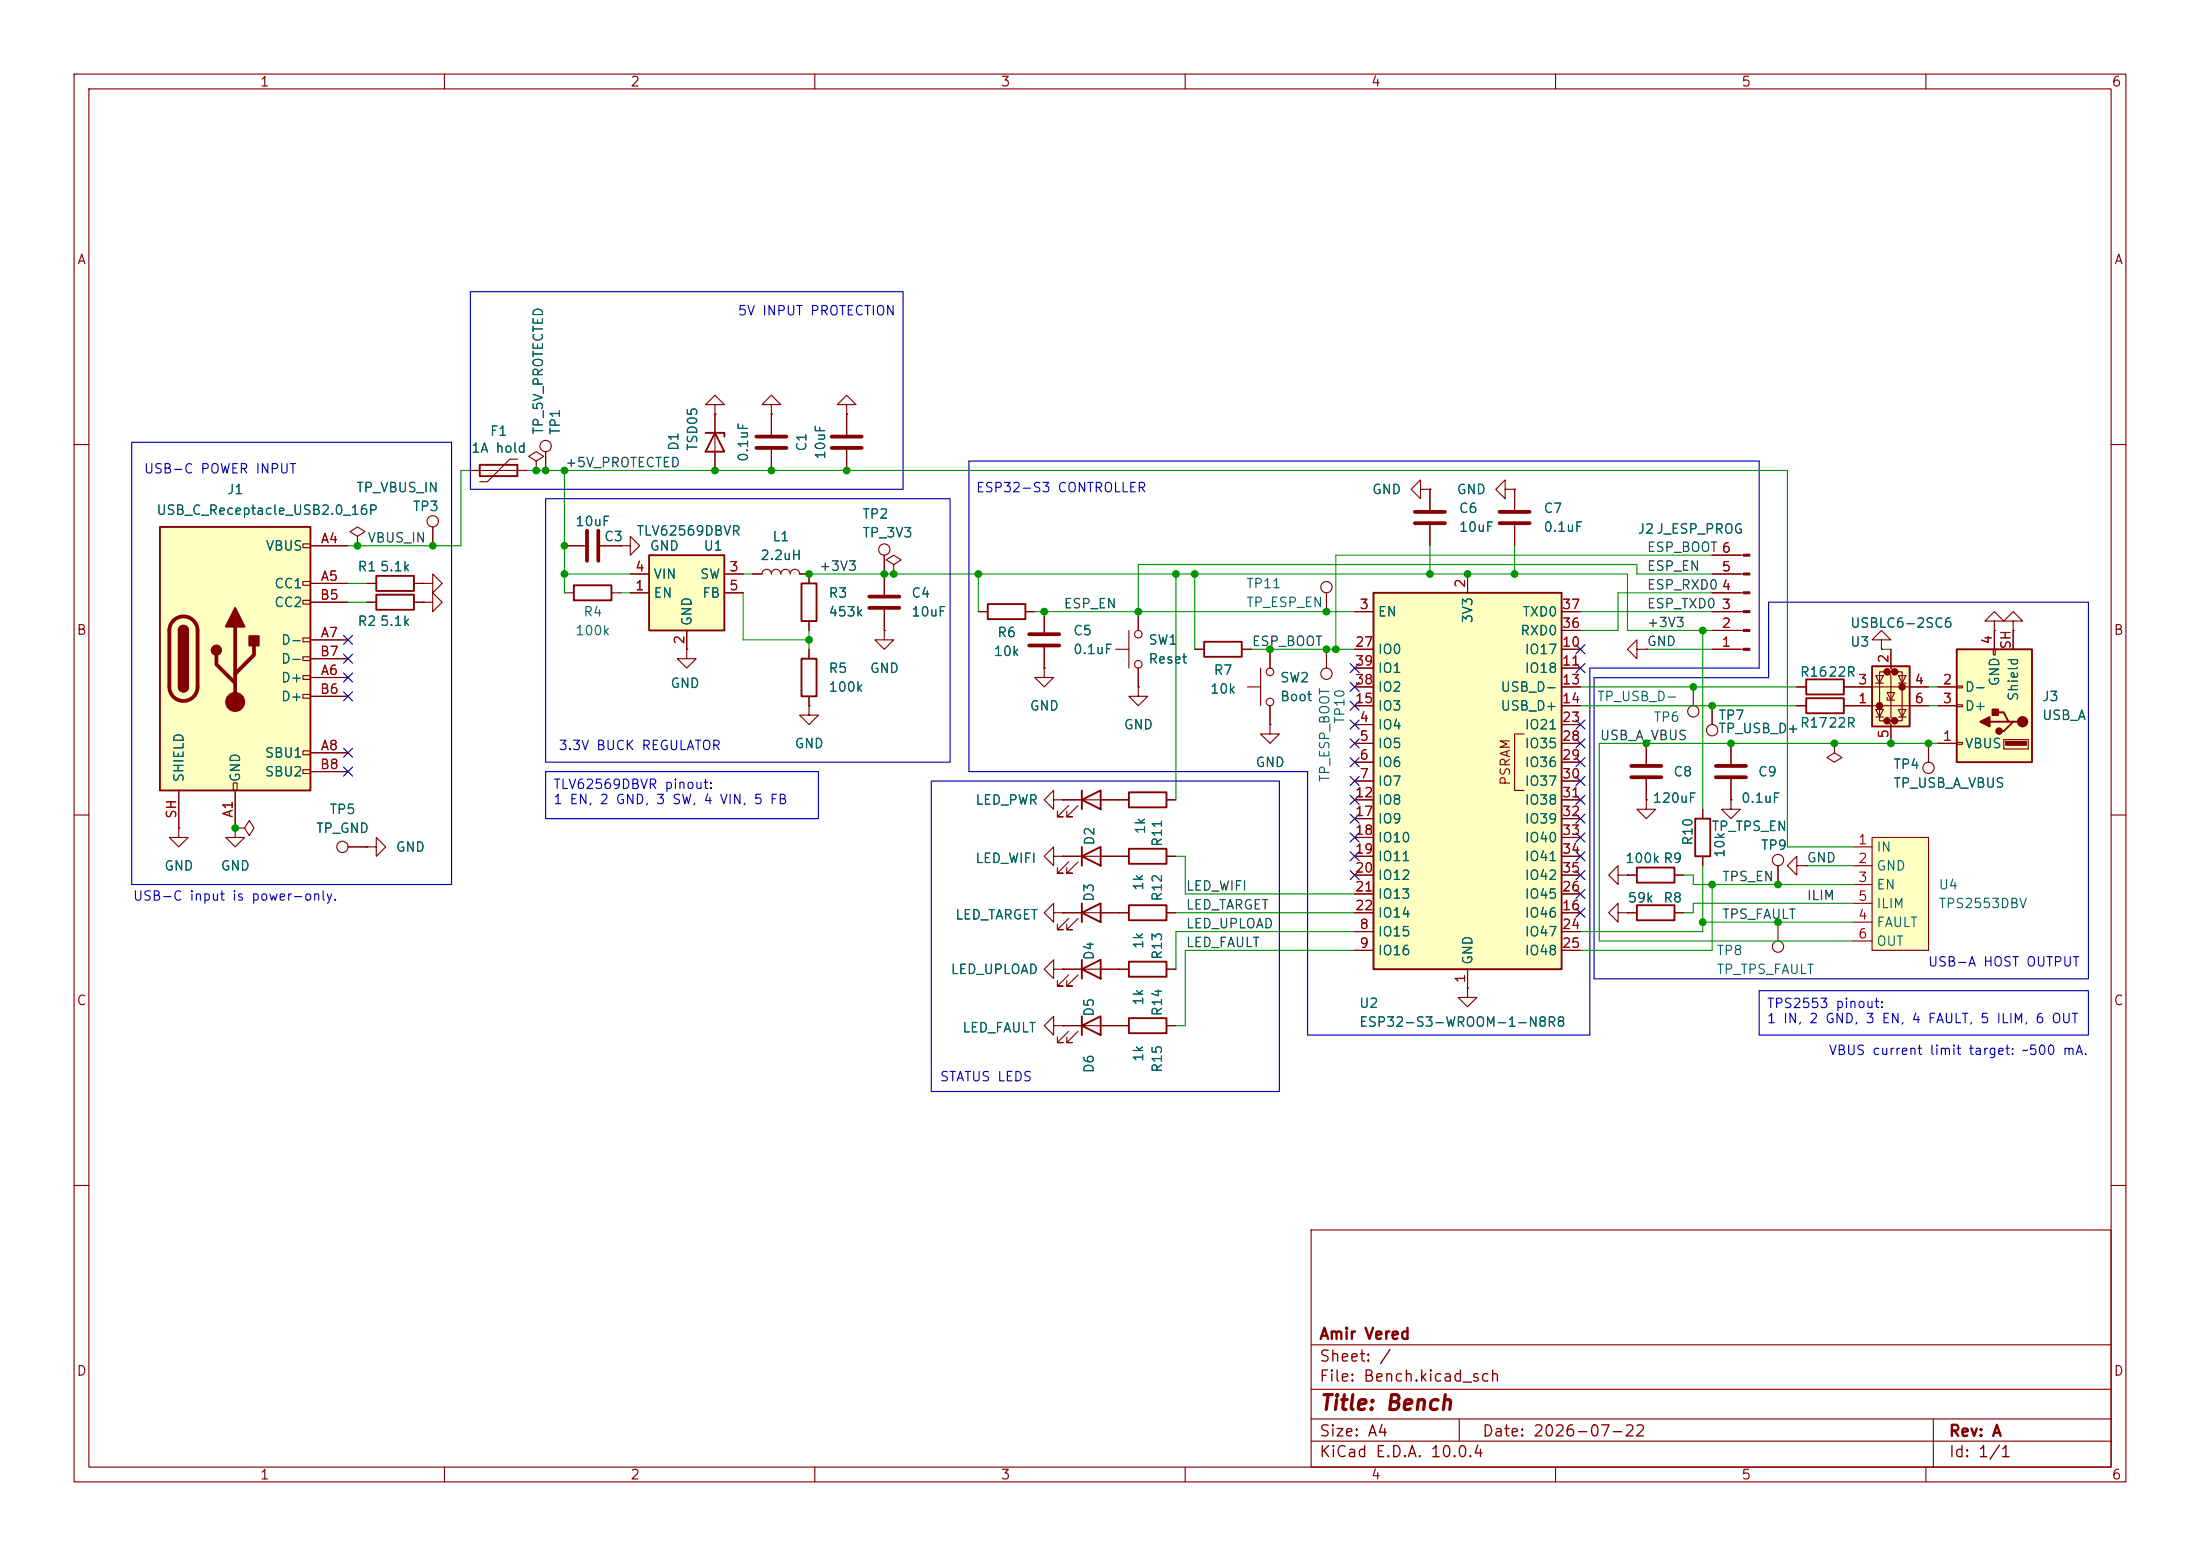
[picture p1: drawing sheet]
<svg xmlns="http://www.w3.org/2000/svg" width="297mm" height="210mm" viewBox="0 0 297 210" stroke-linecap="round" stroke-linejoin="round" font-family="sans-serif">
<g fill="none" stroke="#840000" stroke-width=".15">
<path d="M10 10h277v190h-277zM12 12h273v186h-273zM60 10v2M110 10v2M160 10v2M210 10v2M260 10v2M10 60h2M193 66v2.8M193 70.9v2.8M285 60h2M168.4 92.7h1.8"/>
<path d="M170.2 90.2v5.1M171.4 87.6v2.6M171.4 95.3v2.5M10 110h2M285 110h2M10 160h2M177 166h108v32h-108zM285 160h2M60 198v2M110 198v2M160 198v2M177 194.5h108"/>
<path d="M177 191.5h108M177 187.5h108M177 181.5h108M197 191.5v3M210 198v2M260 198v2M261 191.5v6.5"/>
<circle cx="171.5" cy="94.7" r=".51"/>
<circle cx="171.5" cy="90.7" r=".51"/>
</g>
<path d="M191 69.1h4.1M191 70.6h4.1" fill="none" stroke="#840000" stroke-width=".51"/>
<path d="M264.2 87.6h10.1v15.3h-10.1z" fill="#ffffc2"/>
<path d="M108.2 78.7h2v5.1h-2zM108.2 88.9h2v5.1h-2zM264.2 87.6h10.1v15.3h-10.1zM268.6 97.4h2.5M269.2 96.1h1.3l.6 1.3h.7M272.4 97.4h-.6l-1.3 1.3h-.6" fill="none" stroke="#840000" stroke-width=".25"/>
<g fill="#840000" stroke="#840000" stroke-width=".25">
<path d="M269 95.8h.7v.7h-.7z"/>
<path d="M267.3 97.4l1.3-.6v1.2z"/>
<circle cx="273" cy="97.4" r=".63"/>
<circle cx="269.9" cy="98.7" r=".38"/>
</g>
<path d="M270.8 100.1h2.8v.5h-2.8z" fill="#840000" stroke="#840000" stroke-width=".15"/>
<g fill="none" stroke="#840000" stroke-width=".15">
<path d="M101.6 77.5h1.3a.64 .64 0 0 1 .6-.7 .64 .64 0 0 1 .6 .7 .64 .64 0 0 1 .7-.7 .64 .64 0 0 1 .6 .7 .64 .64 0 0 1 .6-.7 .64 .64 0 0 1 .7 .7 .64 .64 0 0 1 .6-.7 .64 .64 0 0 1 .6 .7h1.3v1.2M120.6 76.2l1.1-.6-1.1-.7-1 .7 1 .6v1.3M120.6 77.5h.1M109.2 95.3v1.2h1.3l-1.3 1.3-1.3-1.3h1.3M109.2 95.3h.1M109.2 83.8v1.3M109.2 87.6v1.3M109.2 94v1.3M261.6 92.7h2.6M261.6 95.3h2.6M264.2 95.1h.7v.3h-.7zM264.2 92.6h.7v.2h-.7z"/>
<path d="M269.1 87.6h.3v.8h-.3zM269.2 85.1v2.5M270.5 99.8h3.3v1.3h-3.3zM271.8 85.1v2.5M261.6 100.3h2.6M264.2 100.2h.7v.3h-.7zM198.1 133.4v1.2h1.3l-1.3 1.3-1.3-1.3h1.3M198.1 133.4h.1"/>
</g>
<path d="M185.4 80h25.4v50.8h-25.4z" fill="#ffffc2"/>
<path d="M185.4 80h25.4v50.8h-25.4zM152.4 122.2h5.1v2h-5.1zM152.4 129.8h5.1v2h-5.1z" fill="none" stroke="#840000" stroke-width=".25"/>
<g fill="none" stroke="#840000" stroke-width=".15">
<path d="M57.1 78.7h1.3v-1.2l1.3 1.2-1.3 1.3v-1.3M57.1 78.7h.1M58.4 71.1v2.6M119.4 74.9v5.4M198.1 77.5v2.5M57.1 81.3h1.3v-1.3l1.3 1.3-1.3 1.3v-1.3M57.1 81.3h.1M119.4 85.1v1.3h1.2l-1.2 1.2-1.3-1.2h1.3M119.4 85.1h.1M119.4 82.3v2.8M182.9 82.6h2.5M182.9 97.8h2.5"/>
<path d="M182.9 87.6h2.5M182.9 90.2h2.5M182.9 92.7h2.5M182.9 95.3h2.5M205.7 99.1h-1.2v7.6h1.2M210.8 82.6h2.6M210.8 97.8h2.6M210.8 87.6h2.6M210.8 90.2h2.6M210.8 92.7h2.6M210.8 95.3h2.6M210.8 85.1h2.6"/>
<path d="M182.9 100.3h2.5M182.9 102.9h2.5M182.9 105.4h2.5M182.9 108h2.5M182.9 110.5h2.5M182.9 113h2.5M182.9 115.6h2.5M182.9 118.1h2.5M210.8 100.3h2.6M210.8 102.9h2.6M210.8 105.4h2.6M210.8 108h2.6"/>
<path d="M210.8 110.5h2.6M210.8 113h2.6M210.8 115.6h2.6M210.8 118.1h2.6M151.1 123.2h1.3M151.1 130.8h1.3M157.5 123.2h1.2M157.5 130.8h1.2M182.9 125.7h2.5M182.9 128.3h2.5M182.9 123.2h2.5M182.9 120.7h2.5"/>
<path d="M198.1 130.8v2.6M210.8 125.7h2.6M210.8 128.3h2.6M210.8 123.2h2.6M210.8 120.7h2.6"/>
<circle cx="58.4" cy="70.4" r=".76"/>
<circle cx="119.4" cy="74.2" r=".76"/>
</g>
<path d="M117.3 80.5h4.1M117.3 82h4.1" fill="none" stroke="#840000" stroke-width=".51"/>
<path d="M87.6 74.9h10.2v10.2h-10.2z" fill="#ffffc2"/>
<path d="M50.8 77.7h5.1v2.1h-5.1zM77.5 79h5v2h-5zM87.6 74.9h10.2v10.2h-10.2zM50.8 80.3h5.1v2h-5.1z" fill="none" stroke="#840000" stroke-width=".25"/>
<g fill="none" stroke="#840000" stroke-width=".15">
<path d="M48.3 72.4l1-.6-1-.7-1.1 .7 1.1 .6v1.3M48.3 73.7h.1M49.5 78.7h1.3M55.9 78.7h1.2M76.2 73.7h2.8M81 73.7h2.8M85.1 77.5h2.5M97.8 77.5h2.5M49.5 81.3h1.3M55.9 81.3h1.2M76.2 80h1.3M82.5 80h1.3"/>
<path d="M85.1 80h2.5M92.7 87.6v1.3h1.3l-1.3 1.3-1.3-1.3h1.3M92.7 87.6h.1M92.7 85.1v2.5M97.8 80h2.5M49.5 114.3h1.3v-1.3l1.3 1.3-1.3 1.3v-1.3M49.5 114.3h.1"/>
</g>
<path d="M79.2 71.6v4.1M80.8 71.6v4.1" fill="none" stroke="#840000" stroke-width=".51"/>
<path d="M21.6 71.1h20.3v35.6h-20.3z" fill="#ffffc2"/>
<g fill="none" stroke="#840000" stroke-width=".15">
<path d="M96.5 54.6h1.3l-1.3-1.3-1.3 1.3h1.3v1.3M96.5 55.9h.1M96.5 55.9v7.6M104.1 54.6h1.3l-1.3-1.3-1.2 1.3h1.2v1.3M104.1 55.9h.1M104.1 55.9v2.8M114.3 54.6h1.3l-1.3-1.3-1.3 1.3h1.3v1.3M114.3 55.9h.1M114.3 55.9v2.8M40.9 73.4h1v.5h-1zM40.9 78.5h1v.5h-1zM41.9 73.7h5.1"/>
<path d="M41.9 78.7h5.1M63.5 63.5h7.6M69.8 62h-1l-3 3h-1M72.4 62.2l1-.6-1-.6-1 .6 1 .6v1.3M72.4 63.5h.1M73.7 61v2.5M83.8 73.7h1.3v-1.3l1.3 1.3-1.3 1.2v-1.2M83.8 73.7h.1M104.1 60.7v2.8M114.3 60.7v2.8M40.9 81h1v.5h-1zM40.9 86.1h1v.5h-1z"/>
<path d="M40.9 88.6h1v.6h-1zM40.9 91.2h1v.5h-1zM40.9 93.7h1v.5h-1zM41.9 91.4h5.1M41.9 86.4h5.1M41.9 81.3h5.1M41.9 94h5.1M41.9 88.9h5.1M221 87.6v-1.2l-1.3 1.2 1.3 1.3v-1.3h1.2M222.2 87.6h.1M228.6 92.7v2.6M231.1 95.3v2.5"/>
<path d="M24.1 111.8v1.2h1.3l-1.3 1.3-1.2-1.3h1.2M24.1 111.8h.1M24.1 106.7v5.1M31.5 105.7h.5v1h-.5zM31.7 111.8h1.3l.7-1.1 .6 1.1-.6 1-.7-1M31.7 111.8h.1M31.7 111.8v1.2h1.3l-1.3 1.3-1.2-1.3h1.2M31.7 106.7v5.1M40.9 101.3h1v.6h-1zM40.9 103.9h1v.5h-1zM41.9 101.6h5.1M41.9 104.1h5.1"/>
<path d="M47 114.3h2.5M218.4 118.1v-1.3l-1.2 1.3 1.2 1.3v-1.3h1.3M219.7 118.1h.1M219.7 118.1h1.3M222.2 108v1.2h1.3l-1.3 1.3-1.2-1.3h1.2M222.2 108h.1M222.2 100.3v2.8M222.2 105.2v2.8M226.1 118.1h1.2M229.9 109.2v1.3M229.9 115.6v1.2M233.7 108v1.2h1.2l-1.2 1.3-1.3-1.3h1.3"/>
<path d="M233.7 108h.1M233.7 100.3v2.8M233.7 105.2v2.8M240 116.8v2.6M242.6 116.8v-1.2l-1.3 1.2 1.3 1.3v-1.3h1.2M243.8 116.8h.1M247.6 100.3v1.3l1.1 .6-1.1 .7-1-.7 1-.6M247.6 100.3h.1M142.2 130.8v-1.3l-1.2 1.3 1.2 1.3v-1.3h1.3M142.2 123.2v-1.3l-1.2 1.3 1.2 1.3v-1.3h1.3M142.2 138.4v-1.2l-1.2 1.2 1.2 1.3v-1.3h1.3M143.5 130.8h.1"/>
<path d="M143.5 123.2h.1M143.5 138.4h.1M143.5 123.2h7.6M143.5 138.4h8.9M143.5 130.8h7.6M144.3 139.2l-1.6 1.5h.8h-.8v-.7M144.3 131.6l-1.6 1.5h.8h-.8v-.8M144.3 124l-1.6 1.5h.8h-.8v-.8M145.5 139.2l-1.5 1.5h.8h-.8v-.7M145.5 131.6l-1.5 1.5h.8h-.8v-.8M145.5 124l-1.5 1.5h.8h-.8v-.8M157.5 138.4h1.2"/>
<path d="M218.4 123.2v-1.3l-1.2 1.3 1.2 1.3v-1.3h1.3M219.7 123.2h.1M219.7 123.2h1.3M226.1 123.2h1.2"/>
<circle cx="73.7" cy="60.2" r=".76"/>
<circle cx="228.6" cy="96" r=".76"/>
<circle cx="231.1" cy="98.6" r=".76"/>
<circle cx="46.2" cy="114.3" r=".76"/>
<circle cx="240" cy="116.1" r=".76"/>
</g>
<g fill="none" stroke="#840000" stroke-width=".25">
<path d="M95.2 58.4h2.6v.5M96.5 58.4l1.3 2.6h-2.6zM21.6 71.1h20.3v35.6h-20.3zM64.8 62.7h5v1.6h-5zM24.1 85.1a.64 .64 0 0 1 .7-.6 .64 .64 0 0 1 .6 .6M24.1 92.7a.64 .64 0 0 0 .7 .6 .64 .64 0 0 0 .6-.6M221 117.1h5.1v2h-5.1zM228.9 110.5h2v5.1h-2zM146 138.4l2.6-1.2v2.5zM146 130.8l2.6-1.3v2.6zM146 123.2l2.6-1.3v2.6zM146 121.9v2.6"/>
<path d="M146 129.5v2.6M146 137.2v2.5M152.4 137.4h5.1v2h-5.1zM221 122.2h5.1v2h-5.1z"/>
</g>
<path d="M102.1 58.9h4.1M112.3 58.9h4M102.1 60.5h4.1M112.3 60.5h4M23.4 83.8a1.9 1.9 0 0 1 2.1-.5 1.9 1.9 0 0 1 1.2 1.8v7.6a1.91 1.91 0 0 1-1.9 1.9 1.91 1.91 0 0 1-1.9-1.9v-7.6a1.9 1.9 0 0 1 .5-1.3zM29.2 88.4v1.3l2.5 2.5M31.7 84.6v10.1M34.3 87.1v1.3l-2.6 2.5M220.2 103.4h4.1M220.2 104.9h4.1M231.6 103.4h4.1M231.6 104.9h4.1" fill="none" stroke="#840000" stroke-width=".51"/>
<g fill="#840000" stroke="#840000" stroke-width=".25">
<path d="M24.1 85.1h1.3v7.6h-1.3z"/>
<path d="M24.3 84.6a.64 .64 0 0 1 .7-.1 .64 .64 0 0 1 .4 .6h-1.3z"/>
<path d="M24.1 92.7h1.3a.64 .64 0 0 1-.6 .6 .64 .64 0 0 1-.7-.6z"/>
<path d="M31.7 82l1.3 2.6h-2.5z"/>
<path d="M33.7 85.9h1.2v1.2h-1.2z"/>
<circle cx="29.2" cy="87.8" r=".63"/>
</g>
<circle cx="31.7" cy="94.7" r="1.27" fill="#840000" stroke="#840000" stroke-width=".15"/>
<path d="M252.7 89.9h5.1v8.1h-5.1z" fill="#ffffc2"/>
<g fill="#840000" stroke="#840000" stroke-width=".51">
<circle cx="253.7" cy="95.2" r=".25"/>
<circle cx="254.8" cy="97.3" r=".25"/>
<circle cx="254.8" cy="90.7" r=".25"/>
<circle cx="255.8" cy="97.3" r=".25"/>
<circle cx="255.8" cy="90.7" r=".25"/>
<circle cx="256.8" cy="92.7" r=".25"/>
</g>
<g fill="none" stroke="#840000" stroke-width=".15">
<path d="M179.1 80v2.6M250.2 95.3h10.1M250.2 92.7h10.1M253.2 95.8h1.1l-.6 1zM253.2 91.2h1.1l-.6 1zM253.2 92.2h1.1M253.2 96.8h1.1M254.8 94.1v.4h1M254.8 93.5h1l-.5 1zM254.8 90.7h-1.1v6.6h1.1M255.3 87.6v2.6l.5 .5h-1l.5 .5v5.6l.5 .5h-1l.5 .5v2.5M255.8 90.7h1v6.6h-1"/>
<path d="M256.3 95.8h1l-.5 1zM256.3 91.2h1l-.5 1zM256.3 92.2h1M256.3 96.8h1M260.3 100.3v2.6"/>
<circle cx="179.1" cy="79.2" r=".76"/>
<circle cx="260.4" cy="103.6" r=".76"/>
</g>
<path d="M252.7 89.9h5.1v8.1h-5.1z" fill="none" stroke="#840000" stroke-width=".25"/>
<path d="M252.7 113h7.6v15.3h-7.6z" fill="#ffffc2"/>
<g fill="none" stroke="#840000" stroke-width=".15">
<path d="M96.5 55.9h.1M96.5 55.9v2.5M104.1 55.9h.1M104.1 55.9v2.8M114.3 55.9h.1M114.3 55.9v2.8M41.9 78.7h5.1M41.9 73.7h5.1M48.3 73.7h.1M49.5 78.7h1.3M55.9 78.7h1.2M57.1 78.7h.1"/>
<path d="M58.4 71.1v2.6M63.5 63.5h1.3M69.8 63.5h1.3M72.4 63.5h.1M73.7 61v2.5M76.2 73.7h2.8M81 73.7h2.8M83.8 73.7h.1M85.1 77.5h2.5M96.5 61v2.5M97.8 77.5h2.5M101.6 77.5h1.3"/>
<path d="M104.1 60.7v2.8M107.9 77.5h1.3v1.2M114.3 60.7v2.8M119.4 74.9v5.4M120.6 77.5h.1M191.8 66v-1.2l-1.3 1.2 1.3 1.3v-1.3h1.2M193 66h.1M193 66v2.8M193 70.9v2.8M198.1 77.5v2.5M203.2 66v-1.2l-1.3 1.2 1.3 1.3v-1.3h1.3M204.5 66h.1"/>
<path d="M204.5 66v2.8M204.5 70.9v2.8M231.1 77.5h4.3M231.1 74.9h4.3M41.9 81.3h5.1M41.9 91.4h5.1M41.9 86.4h5.1M41.9 94h5.1M41.9 88.9h5.1M49.5 81.3h1.3M55.9 81.3h1.2M57.1 81.3h.1"/>
<path d="M85.1 80h2.5M92.7 87.6h.1M92.7 85.1v2.5M97.8 80h2.5M109.2 95.3h.1M109.2 83.8v1.3M109.2 87.6v1.3M109.2 94v1.3M119.4 85.1h.1M119.4 82.3v2.8M132.1 82.6h1.2M138.4 82.6h1.3"/>
<path d="M141 90.2v1.2h1.2l-1.2 1.3-1.3-1.3h1.3M141 90.2h.1M141 82.6v2.7M141 87.4v2.8M150.6 87.6h1.8M152.4 85.1v5.1M153.7 92.7v1.3h1.2l-1.2 1.3-1.3-1.3h1.3M153.7 92.7h.1M153.7 82.6v2.5M153.7 90.2v2.5M161.3 87.6h1.3M167.6 87.6h1.3"/>
<path d="M171.4 97.8v1.3h1.3l-1.3 1.2-1.2-1.2h1.2M171.4 97.8h.1M171.4 87.6v2.6M171.4 95.3v2.5M179.1 87.6v2.6M182.9 87.6h2.5M182.9 82.6h2.5M182.9 92.7h2.5M182.9 95.3h2.5M182.9 97.8h2.5M182.9 90.2h2.5M210.8 87.6h2.6"/>
<path d="M210.8 82.6h2.6M210.8 92.7h2.6M210.8 95.3h2.6M210.8 85.1h2.6M210.8 97.8h2.6M210.8 90.2h2.6M222.2 87.6h.1M231.1 87.6h4.3M231.1 82.6h4.3M231.1 85.1h4.3M231.1 80h4.3M231.1 95.3v2.5"/>
<path d="M242.6 92.7h1.2M242.6 95.3h1.2M248.9 92.7h3.8M248.9 95.3h3.8M254 86.4h1.3l-1.3-1.3-1.3 1.3h1.3v1.2M254 87.6h.1M255.3 87.6v2.6M255.3 97.8v2.5M257.8 92.7h2.5M257.8 95.3h2.5M261.6 92.7h2.6M261.6 95.3h2.6"/>
<path d="M269.2 83.8h1.3l-1.3-1.2-1.2 1.2h1.2v1.3M269.2 85.1h.1M269.2 85.1v2.5M271.8 83.8h1.2l-1.2-1.2-1.3 1.2h1.3v1.3M271.8 85.1h.1M271.8 85.1v2.5M24.1 111.8h.1M24.1 106.7v5.1M31.7 111.8h.1M31.7 106.7v5.1M41.9 101.6h5.1M41.9 104.1h5.1"/>
<path d="M47 114.3h2.5M49.5 114.3h.1M142.2 108v-1.3l-1.2 1.3 1.2 1.2v-1.2h1.3M142.2 115.6v-1.3l-1.2 1.3 1.2 1.2v-1.2h1.3M143.5 108h.1M143.5 115.6h.1M143.5 115.6h8.9M143.5 108h8.9M144.3 116.3l-1.6 1.6h.8h-.8v-.8M144.3 108.7l-1.6 1.5h.8h-.8v-.7M145.5 116.3l-1.5 1.6h.8h-.8v-.8M145.5 108.7l-1.5 1.5h.8h-.8v-.7"/>
<path d="M157.5 115.6h1.2M157.5 108h1.2M182.9 115.6h2.5M182.9 108h2.5M182.9 118.1h2.5M182.9 100.3h2.5M182.9 102.9h2.5M182.9 105.4h2.5M182.9 110.5h2.5M182.9 113h2.5M210.8 115.6h2.6M210.8 108h2.6"/>
<path d="M210.8 118.1h2.6M210.8 100.3h2.6M210.8 102.9h2.6M210.8 105.4h2.6M210.8 110.5h2.6M210.8 113h2.6M219.7 118.1h.1M219.7 118.1h1.3M222.2 108h.1M222.2 100.3v2.8M222.2 105.2v2.8M226.1 118.1h1.2"/>
<path d="M229.9 109.2v1.3M229.9 115.6v1.2M233.7 108h.1M233.7 100.3v2.8M233.7 105.2v2.8M240 116.8v2.6M243.8 116.8h.1M250.2 114.3h2.5M250.2 116.8h2.5M250.2 119.4h2.5M252.7 113h7.6v15.3h-7.6zM260.3 100.3v2.6"/>
<path d="M261.6 100.3h2.6M143.5 138.4h.1M143.5 123.2h.1M143.5 130.8h.1M143.5 123.2h2.5M143.5 130.8h2.5M143.5 138.4h2.5M148.6 123.2h3.8M148.6 130.8h3.8M148.6 138.4h3.8M157.5 123.2h1.2M157.5 130.8h1.2"/>
<path d="M157.5 138.4h1.2M182.9 123.2h2.5M182.9 125.7h2.5M182.9 128.3h2.5M182.9 120.7h2.5M198.1 133.4h.1M198.1 130.8v2.6M210.8 123.2h2.6M210.8 125.7h2.6M210.8 128.3h2.6M210.8 120.7h2.6M219.7 123.2h.1"/>
<path d="M219.7 123.2h1.3M226.1 123.2h1.2M240 124.5v2.5M250.2 124.5h2.5M250.2 121.9h2.5M250.2 127h2.5"/>
<circle cx="153.7" cy="85.6" r=".51"/>
<circle cx="153.7" cy="89.7" r=".51"/>
<circle cx="179.1" cy="90.9" r=".76"/>
<circle cx="240" cy="127.8" r=".76"/>
</g>
<path d="M133.3 81.5h5.1v2.1h-5.1zM162.6 86.6h5v2h-5zM243.8 91.7h5.1v2h-5.1zM243.8 94.2h5.1v2.1h-5.1zM146 115.6l2.6-1.3v2.5zM146 108l2.6-1.3v2.5zM146 106.7v2.5M146 114.3v2.5M152.4 114.6h5.1v2h-5.1zM152.4 106.9h5.1v2.1h-5.1z" fill="none" stroke="#840000" stroke-width=".25"/>
<path d="M202.4 69.1h4.1M202.4 70.6h4.1M138.9 85.6h4.1M138.9 87.1h4.1" fill="none" stroke="#840000" stroke-width=".51"/>
<g fill="#840000" stroke="#840000" stroke-width=".15">
<path d="M235.4 87.5h.8v.3h-.8z"/>
<path d="M235.4 85h.8v.2h-.8z"/>
<path d="M235.4 82.4h.8v.3h-.8z"/>
<path d="M235.4 79.9h.8v.2h-.8z"/>
<path d="M235.4 77.3h.8v.3h-.8z"/>
<path d="M235.4 74.8h.8v.3h-.8z"/>
</g>
<path d="M63.5 39.4h58.4v26.6h-58.4zM17.8 59.7h43.2v59.7h-43.2zM73.7 67.3h54.6v35.6h-54.6zM130.8 62.2h106.7v28h-22.9v49.5h-38.1v-35.6h-45.7zM238.8 91.5h-23.6v40.6h66.7M238.8 91.4v-10.1h43.1v50.8M73.7 104.1h36.8v6.4h-36.8zM125.7 105.4h47v41.9h-47zM237.5 133.7h44.4v6h-44.4z" fill="none" stroke="#0000c2" stroke-width=".15"/>
<g fill="none" stroke="#009600" stroke-width=".15">
<path d="M47 78.7h2.5M63.5 63.5h-1.3v10.2h-15.2M71.1 63.5h170.2v50.8h8.9M76.2 77.5h8.9M76.2 63.5v16.5M100.3 77.5h1.3M109.2 77.5h110.5v7.6h11.4M132.1 77.5v5.1M158.7 77.5v30.5M161.3 77.5v10.1M193 73.7v3.8M204.5 73.7v3.8"/>
<path d="M231.1 77.5h-10.1v-1.3h-67.3v6.4M231.1 74.9h-50.8v12.7M47 81.3h2.5M83.8 80h1.3M100.3 80v6.4h8.9M109.2 85.1v2.5M139.7 82.6h43.2M168.9 87.6h14M213.4 95.3h29.2M213.4 92.7h29.2M213.4 82.6h17.7M222.2 87.6h8.9"/>
<path d="M229.9 85.1v24.1M231.1 80h-12.7v5.1h-5M254 87.6h1.3M260.3 95.3h1.3M260.3 92.7h1.3M158.7 115.6h1.3v5.1h22.9M227.3 118.1h1.3v1.3h21.6M229.9 116.8v8.9h-16.5M231.1 119.4v8.9h-17.7M243.8 116.8h6.4M261.6 100.3h-45.7v26.7h34.3M158.7 123.2h24.2"/>
<path d="M182.9 125.7h-24.2v5.1M182.9 128.3h-22.9v10.1h-1.3M229.9 124.5h20.3M250.2 121.9h-21.6v1.3h-1.3"/>
</g>
<g fill="none" stroke="#000084" stroke-width=".15">
<path d="M46.4 88.3l1.2 1.2M46.4 85.8l1.2 1.2M46.4 93.4l1.2 1.2M46.4 90.8l1.2 1.2M47.6 88.3l-1.2 1.2M47.6 85.8l-1.2 1.2M47.6 93.4l-1.2 1.2M47.6 90.8l-1.2 1.2M182.3 92.1l1.2 1.2M182.3 89.6l1.2 1.2M182.3 97.2l1.2 1.2M182.3 99.7l1.2 1.2"/>
<path d="M182.3 94.6l1.2 1.3M183.5 92.1l-1.2 1.2M183.5 89.6l-1.2 1.2M183.5 97.2l-1.2 1.2M183.5 99.7l-1.2 1.2M183.5 94.6l-1.2 1.3M212.8 97.2l1.2 1.2M212.8 87l1.2 1.2M212.8 89.6l1.2 1.2M212.8 99.7l1.2 1.2M214 97.2l-1.2 1.2M214 87l-1.2 1.2"/>
<path d="M214 89.6l-1.2 1.2M214 99.7l-1.2 1.2M46.4 101l1.2 1.2M46.4 103.5l1.2 1.2M47.6 101l-1.2 1.2M47.6 103.5l-1.2 1.2M182.3 104.8l1.2 1.2M182.3 102.3l1.2 1.2M182.3 115l1.2 1.2M182.3 117.5l1.2 1.2M182.3 109.9l1.2 1.2M182.3 107.3l1.2 1.3"/>
<path d="M182.3 112.4l1.2 1.2M183.5 104.8l-1.2 1.2M183.5 102.3l-1.2 1.2M183.5 115l-1.2 1.2M183.5 117.5l-1.2 1.2M183.5 109.9l-1.2 1.2M183.5 107.3l-1.2 1.3M183.5 112.4l-1.2 1.2M212.8 109.9l1.2 1.2M212.8 117.5l1.2 1.2M212.8 115l1.2 1.2M212.8 112.4l1.2 1.2"/>
<path d="M212.8 102.3l1.2 1.2M212.8 104.8l1.2 1.2M212.8 107.3l1.2 1.3M214 109.9l-1.2 1.2M214 117.5l-1.2 1.2M214 115l-1.2 1.2M214 112.4l-1.2 1.2M214 102.3l-1.2 1.2M214 104.8l-1.2 1.2M214 107.3l-1.2 1.3M212.8 122.6l1.2 1.2M212.8 120l1.2 1.3"/>
<path d="M214 122.6l-1.2 1.2M214 120l-1.2 1.3"/>
</g>
<g fill="#009600" stroke="#009600" stroke-width=".14">
<circle cx="31.7" cy="111.8" r=".46"/>
<circle cx="96.5" cy="63.5" r=".46"/>
<circle cx="58.4" cy="73.7" r=".46"/>
<circle cx="48.3" cy="73.7" r=".46"/>
<circle cx="72.4" cy="63.5" r=".46"/>
<circle cx="73.7" cy="63.5" r=".46"/>
<circle cx="76.2" cy="63.5" r=".46"/>
<circle cx="104.1" cy="63.5" r=".46"/>
<circle cx="120.6" cy="77.5" r=".46"/>
<circle cx="132.1" cy="77.5" r=".46"/>
<circle cx="119.4" cy="77.5" r=".46"/>
<circle cx="109.2" cy="77.5" r=".46"/>
<circle cx="109.2" cy="86.4" r=".46"/>
<circle cx="76.2" cy="77.5" r=".46"/>
<circle cx="76.2" cy="73.7" r=".46"/>
<circle cx="141" cy="82.6" r=".46"/>
<circle cx="153.7" cy="82.6" r=".46"/>
<circle cx="171.4" cy="87.6" r=".46"/>
<circle cx="161.3" cy="77.5" r=".46"/>
<circle cx="158.7" cy="77.5" r=".46"/>
<circle cx="114.3" cy="63.5" r=".46"/>
<circle cx="247.6" cy="100.3" r=".46"/>
<circle cx="233.7" cy="100.3" r=".46"/>
<circle cx="231.1" cy="95.3" r=".46"/>
<circle cx="229.9" cy="85.1" r=".46"/>
<circle cx="222.2" cy="100.3" r=".46"/>
<circle cx="204.5" cy="77.5" r=".46"/>
<circle cx="228.6" cy="92.7" r=".46"/>
<circle cx="179.1" cy="82.6" r=".46"/>
<circle cx="198.1" cy="77.5" r=".46"/>
<circle cx="193" cy="77.5" r=".46"/>
<circle cx="180.3" cy="87.6" r=".46"/>
<circle cx="179.1" cy="87.6" r=".46"/>
<circle cx="255.3" cy="100.3" r=".46"/>
<circle cx="260.3" cy="100.3" r=".46"/>
<circle cx="240" cy="119.4" r=".46"/>
<circle cx="240" cy="124.5" r=".46"/>
<circle cx="229.9" cy="124.5" r=".46"/>
<circle cx="231.1" cy="119.4" r=".46"/>
</g>
<text font-size="2" fill="#840000" x="178" y="190.8">Title: Bench</text>
<g font-size="1.5" fill="#840000">
<text x="178" y="184.2">Sheet: /</text>
<text x="178" y="181.2">Amir Vered</text>
<text x="178" y="186.9">File: Bench.kicad_sch</text>
<text x="178" y="197.1">KiCad E.D.A. 10.0.4</text>
<text x="178" y="194.3">Size: A4</text>
<text x="200" y="194.3">Date: 2026-07-22</text>
<text x="263" y="194.3">Rev: A</text>
<text x="263" y="197.1">Id: 1/1</text>
</g>
<g font-size="1.3" fill="#840000">
<text x="35" y="12">1</text>
<text x="85" y="12">2</text>
<text x="135" y="12">3</text>
<text x="185" y="12">4</text>
<text x="235" y="12">5</text>
<text x="285" y="12">6</text>
<text x="10.3" y="36">A</text>
<text x="285.3" y="36">A</text>
<text x="10.3" y="86">B</text>
<text x="285.3" y="86">B</text>
<text x="204.2" y="106.1" transform="rotate(-90 204.2 106.1)">PSRAM</text>
<text x="10.3" y="136">C</text>
<text x="285.3" y="136">C</text>
<text x="10.3" y="186">D</text>
<text x="285.3" y="186">D</text>
<text x="35" y="200">1</text>
<text x="85" y="200">2</text>
<text x="135" y="200">3</text>
<text x="185" y="200">4</text>
<text x="235" y="200">5</text>
<text x="285" y="200">6</text>
</g>
<g font-size="1.3" fill="#0000c2">
<text x="99.5" y="42.9">5V INPUT PROTECTION</text>
<text x="19.3" y="64.2">USB-C POWER INPUT</text>
<text x="131.7" y="66.8">ESP32-S3 CONTROLLER</text>
<text x="75.3" y="101.6">3.3V BUCK REGULATOR</text>
<text x="74.6" y="106.8">TLV62569DBVR pinout:</text>
<text x="74.6" y="108.9">1 EN, 2 GND, 3 SW, 4 VIN, 5 FB</text>
<text x="17.9" y="121.9">USB-C input is power-only.</text>
<text x="260.2" y="130.8">USB-A HOST OUTPUT</text>
<text x="238.4" y="136.4">TPS2553 pinout:</text>
<text x="238.4" y="138.4">1 IN, 2 GND, 3 EN, 4 FAULT, 5 ILIM, 6 OUT</text>
<text x="246.8" y="142.7">VBUS current limit target: ~500 mA.</text>
<text x="126.8" y="146.3">STATUS LEDS</text>
</g>
<g font-size="1.3" fill="#006464">
<text x="66.1" y="59.1">F1</text>
<text x="73.6" y="58.7" transform="rotate(-90 73.6 58.7)">TP_5V_PROTECTED</text>
<text x="75.9" y="58.8" transform="rotate(-90 75.9 58.8)">TP1</text>
<text x="63.5" y="61.4">1A hold</text>
<text x="91.9" y="61" transform="rotate(-90 91.9 61)">D1</text>
<text x="94.4" y="61" transform="rotate(-90 94.4 61)">TSD05</text>
<text x="101.3" y="62.4" transform="rotate(-90 101.3 62.4)">0.1uF</text>
<text x="109.2" y="61" transform="rotate(-90 109.2 61)">C1</text>
<text x="111.7" y="62.1" transform="rotate(-90 111.7 62.1)">10uF</text>
<text x="21" y="69.8">USB_C_Receptacle_USB2.0_16P</text>
<text x="30.6" y="67">J1</text>
<text x="48" y="66.8">TP_VBUS_IN</text>
<text x="55.6" y="69.3">TP3</text>
<text x="77.6" y="71.3">10uF</text>
<text x="116.3" y="70.3">TP2</text>
<text x="185.1" y="67">GND</text>
<text x="196.6" y="67">GND</text>
<text x="196.9" y="69.6">C6</text>
<text x="208.3" y="69.6">C7</text>
<text x="35.8" y="74.6">VBUS</text>
<text x="48.2" y="77.4">R1</text>
<text x="51.2" y="77.4">5.1k</text>
<text x="81.5" y="73.4">C3</text>
<text x="85.8" y="72.6">TLV62569DBVR</text>
<text x="87.6" y="74.6">GND</text>
<text x="94.9" y="74.6">U1</text>
<text x="102.6" y="75.9">2.2uH</text>
<text x="104.2" y="73.4">L1</text>
<text x="116.3" y="72.9">TP_3V3</text>
<text x="196.9" y="72.1">10uF</text>
<text x="208.3" y="72.1">0.1uF</text>
<text x="221" y="72.3">J2J_ESP_PROG</text>
<text x="36.9" y="79.7">CC1</text>
<text x="36.9" y="82.3">CC2</text>
<text x="78.7" y="83.5">R4</text>
<text x="88.1" y="81">EN</text>
<text x="88.1" y="78.4">VIN</text>
<text x="94.4" y="78.4">SW</text>
<text x="94.7" y="81">FB</text>
<text x="111.8" y="81">R3</text>
<text x="111.8" y="83.5">453k</text>
<text x="122.9" y="81">C4</text>
<text x="122.9" y="83.5">10uF</text>
<text x="168.2" y="79.7">TP11</text>
<text x="168.2" y="82.3">TP_ESP_EN</text>
<text x="185.9" y="83.5">EN</text>
<text x="205.5" y="83.5">TXD0</text>
<text x="37.8" y="87.3">D-</text>
<text x="37.8" y="89.9">D-</text>
<text x="48.2" y="84.8">R2</text>
<text x="51.2" y="84.8">5.1k</text>
<text x="77.6" y="86.1">100k</text>
<text x="93.7" y="84.6" transform="rotate(-90 93.7 84.6)">GND</text>
<text x="134.1" y="88.9">10k</text>
<text x="134.5" y="86.3">R6</text>
<text x="144.8" y="86.1">C5</text>
<text x="144.8" y="88.6">0.1uF</text>
<text x="154.9" y="87.3">SW1</text>
<text x="154.9" y="89.9">Reset</text>
<text x="185.9" y="88.6">IO0</text>
<text x="199.1" y="84.2" transform="rotate(-90 199.1 84.2)">3V3</text>
<text x="205.1" y="86.1">RXD0</text>
<text x="205.8" y="88.6">IO17</text>
<text x="249.7" y="85">USBLC6-2SC6</text>
<text x="249.7" y="87.6">U3</text>
<text x="37.8" y="92.4">D+</text>
<text x="37.8" y="95">D+</text>
<text x="90.4" y="93.2">GND</text>
<text x="111.8" y="91.1">R5</text>
<text x="111.8" y="93.7">100k</text>
<text x="117.3" y="91.1">GND</text>
<text x="163.3" y="93.9">10k</text>
<text x="163.8" y="91.4">R7</text>
<text x="172.7" y="95">Boot</text>
<text x="172.7" y="92.4">SW2</text>
<text x="185.9" y="93.7">IO2</text>
<text x="185.9" y="91.1">IO1</text>
<text x="202.5" y="93.7">USB_D-</text>
<text x="205.8" y="91.1">IO18</text>
<text x="215.5" y="95">TP_USB_D-</text>
<text x="242.9" y="91.6">R1622R</text>
<text x="265.2" y="93.7">D-</text>
<text x="270.2" y="92.7" transform="rotate(-90 270.2 92.7)">GND</text>
<text x="272.8" y="94.7" transform="rotate(-90 272.8 94.7)">Shield</text>
<text x="275.6" y="95">J3</text>
<text x="107.2" y="101.3">GND</text>
<text x="138.9" y="96.2">GND</text>
<text x="151.6" y="98.8">GND</text>
<text x="181.8" y="97.8" transform="rotate(-90 181.8 97.8)">TP10</text>
<text x="185.9" y="98.8">IO4</text>
<text x="185.9" y="101.3">IO5</text>
<text x="185.9" y="96.2">IO3</text>
<text x="202.5" y="96.2">USB_D+</text>
<text x="205.8" y="98.8">IO21</text>
<text x="205.8" y="101.3">IO35</text>
<text x="223.2" y="97.7">TP6</text>
<text x="231.9" y="97.5">TP7</text>
<text x="231.9" y="99.3">TP_USB_D+</text>
<text x="242.9" y="98.5">R1722R</text>
<text x="265.2" y="101.3">VBUS</text>
<text x="265.2" y="96.2">D+</text>
<text x="275.6" y="97.5">USB_A</text>
<text x="25.1" y="105.7" transform="rotate(-90 25.1 105.7)">SHIELD</text>
<text x="32.7" y="105.7" transform="rotate(-90 32.7 105.7)">GND</text>
<text x="35.7" y="102.6">SBU1</text>
<text x="35.7" y="105.1">SBU2</text>
<text x="169.4" y="103.8">GND</text>
<text x="179.8" y="105.7" transform="rotate(-90 179.8 105.7)">TP_ESP_BOOT</text>
<text x="185.9" y="103.8">IO6</text>
<text x="185.9" y="106.4">IO7</text>
<text x="205.8" y="103.8">IO36</text>
<text x="205.8" y="106.4">IO37</text>
<text x="225.8" y="105.1">C8</text>
<text x="237.2" y="105.1">C9</text>
<text x="255.5" y="104.1">TP4</text>
<text x="255.5" y="106.6">TP_USB_A_VBUS</text>
<text x="42.6" y="112.7">TP_GND</text>
<text x="44.4" y="110.2">TP5</text>
<text x="131.6" y="108.9">LED_PWR</text>
<text x="154.9" y="112.7" transform="rotate(-90 154.9 112.7)">1k</text>
<text x="185.9" y="108.9">IO8</text>
<text x="185.9" y="111.5">IO9</text>
<text x="205.8" y="108.9">IO38</text>
<text x="205.8" y="111.5">IO39</text>
<text x="223" y="108.7">120uF</text>
<text x="231" y="112.5">TP_TPS_EN</text>
<text x="235" y="108.7">0.1uF</text>
<text x="22.1" y="117.8">GND</text>
<text x="29.7" y="117.8">GND</text>
<text x="53.3" y="115.3">GND</text>
<text x="131.6" y="116.8">LED_WIFI</text>
<text x="148" y="114.2" transform="rotate(-90 148 114.2)">D2</text>
<text x="157.2" y="114.4" transform="rotate(-90 157.2 114.4)">R11</text>
<text x="185.9" y="114">IO10</text>
<text x="185.9" y="116.5">IO11</text>
<text x="185.9" y="119.1">IO12</text>
<text x="205.8" y="114">IO40</text>
<text x="205.8" y="116.5">IO41</text>
<text x="205.8" y="119.1">IO42</text>
<text x="219.3" y="116.8">100k R9</text>
<text x="228.8" y="114.2" transform="rotate(-90 228.8 114.2)">R10</text>
<text x="233.1" y="115.9" transform="rotate(-90 233.1 115.9)">10k</text>
<text x="237.6" y="115">TP9</text>
<text x="253.2" y="115.3">IN</text>
<text x="253.2" y="117.8">GND</text>
<text x="128.9" y="124.4">LED_TARGET</text>
<text x="148" y="121.8" transform="rotate(-90 148 121.8)">D3</text>
<text x="154.6" y="120.3" transform="rotate(-90 154.6 120.3)">1k</text>
<text x="157.2" y="121.8" transform="rotate(-90 157.2 121.8)">R12</text>
<text x="185.9" y="121.6">IO13</text>
<text x="185.9" y="124.2">IO14</text>
<text x="205.8" y="124.2">IO46</text>
<text x="205.8" y="121.6">IO45</text>
<text x="219.7" y="122.1">59k</text>
<text x="224.5" y="122.1">R8</text>
<text x="253.2" y="120.4">EN</text>
<text x="253.2" y="125.4">FAULT</text>
<text x="253.2" y="122.9">ILIM</text>
<text x="261.6" y="122.9">TPS2553DBV</text>
<text x="261.6" y="120.4">U4</text>
<text x="128.3" y="131.8">LED_UPLOAD</text>
<text x="148" y="129.7" transform="rotate(-90 148 129.7)">D4</text>
<text x="154.6" y="128.2" transform="rotate(-90 154.6 128.2)">1k</text>
<text x="157.2" y="129.6" transform="rotate(-90 157.2 129.6)">R13</text>
<text x="185.9" y="126.7">IO15</text>
<text x="185.9" y="129.2">IO16</text>
<text x="199.1" y="130.3" transform="rotate(-90 199.1 130.3)">GND</text>
<text x="205.8" y="126.7">IO47</text>
<text x="205.8" y="129.2">IO48</text>
<text x="231.7" y="129.2">TP8</text>
<text x="231.7" y="131.8">TP_TPS_FAULT</text>
<text x="253.2" y="128">OUT</text>
<text x="148" y="137.3" transform="rotate(-90 148 137.3)">D5</text>
<text x="154.6" y="135.8" transform="rotate(-90 154.6 135.8)">1k</text>
<text x="157.2" y="137.3" transform="rotate(-90 157.2 137.3)">R14</text>
<text x="183.4" y="136.4">U2</text>
<text x="129.8" y="139.7">LED_FAULT</text>
<text x="154.6" y="143.4" transform="rotate(-90 154.6 143.4)">1k</text>
<text x="183.4" y="138.9">ESP32-S3-WROOM-1-N8R8</text>
<text x="148" y="144.9" transform="rotate(-90 148 144.9)">D6</text>
<text x="157.2" y="144.9" transform="rotate(-90 157.2 144.9)">R15</text>
</g>
<g font-size="1.3" fill="#0f0f0f">
<text x="76.2" y="63.4">+5V_PROTECTED</text>
<text x="49.5" y="73.5">VBUS_IN</text>
<text x="110.5" y="77.3">+3V3</text>
<text x="222.2" y="77.3">ESP_EN</text>
<text x="222.2" y="74.8">ESP_BOOT 6</text>
<text x="143.5" y="82.4">ESP_EN</text>
<text x="222.2" y="82.4">ESP_TXD0</text>
<text x="222.2" y="79.9">ESP_RXD0</text>
<text x="168.9" y="87.5">ESP_BOOT</text>
<text x="222.2" y="87.5">GND</text>
<text x="222.2" y="85">+3V3</text>
<text x="215.9" y="100.2">USB_A_VBUS</text>
<text x="232.4" y="119.3">TPS_EN</text>
<text x="243.8" y="116.7">GND</text>
<text x="160" y="125.6">LED_UPLOAD</text>
<text x="160" y="123.1">LED_TARGET</text>
<text x="160" y="120.5">LED_WIFI</text>
<text x="232.4" y="124.3">TPS_FAULT</text>
<text x="243.8" y="121.8">ILIM</text>
<text x="160" y="128.1">LED_FAULT</text>
</g>
<g font-size="1.3" fill="#a90000">
<text x="43.2" y="73.6">A4</text>
<text x="85.7" y="77.4">4</text>
<text x="98.4" y="77.4">3</text>
<text x="232.3" y="77.4">5</text>
<text x="232.3" y="74.9">6</text>
<text x="43.1" y="81.3">B5</text>
<text x="43.2" y="78.7">A5</text>
<text x="85.7" y="80">1</text>
<text x="98.4" y="80">5</text>
<text x="183.4" y="82.5">3</text>
<text x="198.1" y="79.4" transform="rotate(-90 198.1 79.4)">2</text>
<text x="210.8" y="82.5">37</text>
<text x="232.3" y="82.5">3</text>
<text x="232.3" y="80">4</text>
<text x="43.1" y="88.9">B7</text>
<text x="43.2" y="86.3">A7</text>
<text x="92.7" y="87.1" transform="rotate(-90 92.7 87.1)">2</text>
<text x="182.8" y="87.6">27</text>
<text x="210.8" y="87.6">10</text>
<text x="210.8" y="85.1">36</text>
<text x="232.3" y="87.6">1</text>
<text x="232.3" y="85.1">2</text>
<text x="255.2" y="89.6" transform="rotate(-90 255.2 89.6)">2</text>
<text x="269.2" y="87.1" transform="rotate(-90 269.2 87.1)">4</text>
<text x="271.8" y="87.7" transform="rotate(-90 271.8 87.7)">SH</text>
<text x="43.1" y="94">B6</text>
<text x="43.2" y="91.4">A6</text>
<text x="182.8" y="95.2">15</text>
<text x="182.8" y="92.7">38</text>
<text x="182.8" y="90.1">39</text>
<text x="210.8" y="90.1">11</text>
<text x="210.8" y="92.7">13</text>
<text x="210.8" y="95.2">14</text>
<text x="250.8" y="95.2">1</text>
<text x="250.8" y="92.7">3</text>
<text x="258.4" y="92.7">4</text>
<text x="258.4" y="95.2">6</text>
<text x="262.2" y="92.7">2</text>
<text x="262.2" y="95.2">3</text>
<text x="43.2" y="101.6">A8</text>
<text x="183.4" y="97.8">4</text>
<text x="183.4" y="100.3">5</text>
<text x="210.8" y="97.8">23</text>
<text x="210.8" y="100.3">28</text>
<text x="255.2" y="99.8" transform="rotate(-90 255.2 99.8)">5</text>
<text x="262.2" y="100.3">1</text>
<text x="43.1" y="104.1">B8</text>
<text x="182.8" y="107.9">12</text>
<text x="183.4" y="102.8">6</text>
<text x="183.4" y="105.4">7</text>
<text x="210.8" y="102.8">29</text>
<text x="210.8" y="105.4">30</text>
<text x="210.8" y="107.9">31</text>
<text x="24.1" y="110.6" transform="rotate(-90 24.1 110.6)">SH</text>
<text x="31.7" y="110.5" transform="rotate(-90 31.7 110.5)">A1</text>
<text x="182.8" y="110.5">17</text>
<text x="182.8" y="113">18</text>
<text x="210.8" y="110.5">32</text>
<text x="210.8" y="113">33</text>
<text x="182.8" y="115.5">19</text>
<text x="182.8" y="118.1">20</text>
<text x="210.8" y="115.5">34</text>
<text x="210.8" y="118.1">35</text>
<text x="250.8" y="114.3">1</text>
<text x="250.8" y="116.8">2</text>
<text x="250.8" y="119.4">3</text>
<text x="182.8" y="120.6">21</text>
<text x="182.8" y="123.2">22</text>
<text x="183.4" y="125.7">8</text>
<text x="210.8" y="123.2">16</text>
<text x="210.8" y="125.7">24</text>
<text x="210.8" y="120.6">26</text>
<text x="250.8" y="124.4">4</text>
<text x="250.8" y="121.9">5</text>
<text x="183.4" y="128.2">9</text>
<text x="210.8" y="128.2">25</text>
<text x="250.8" y="127">6</text>
<text x="198.1" y="132.8" transform="rotate(-90 198.1 132.8)">1</text>
</g>
</svg>
